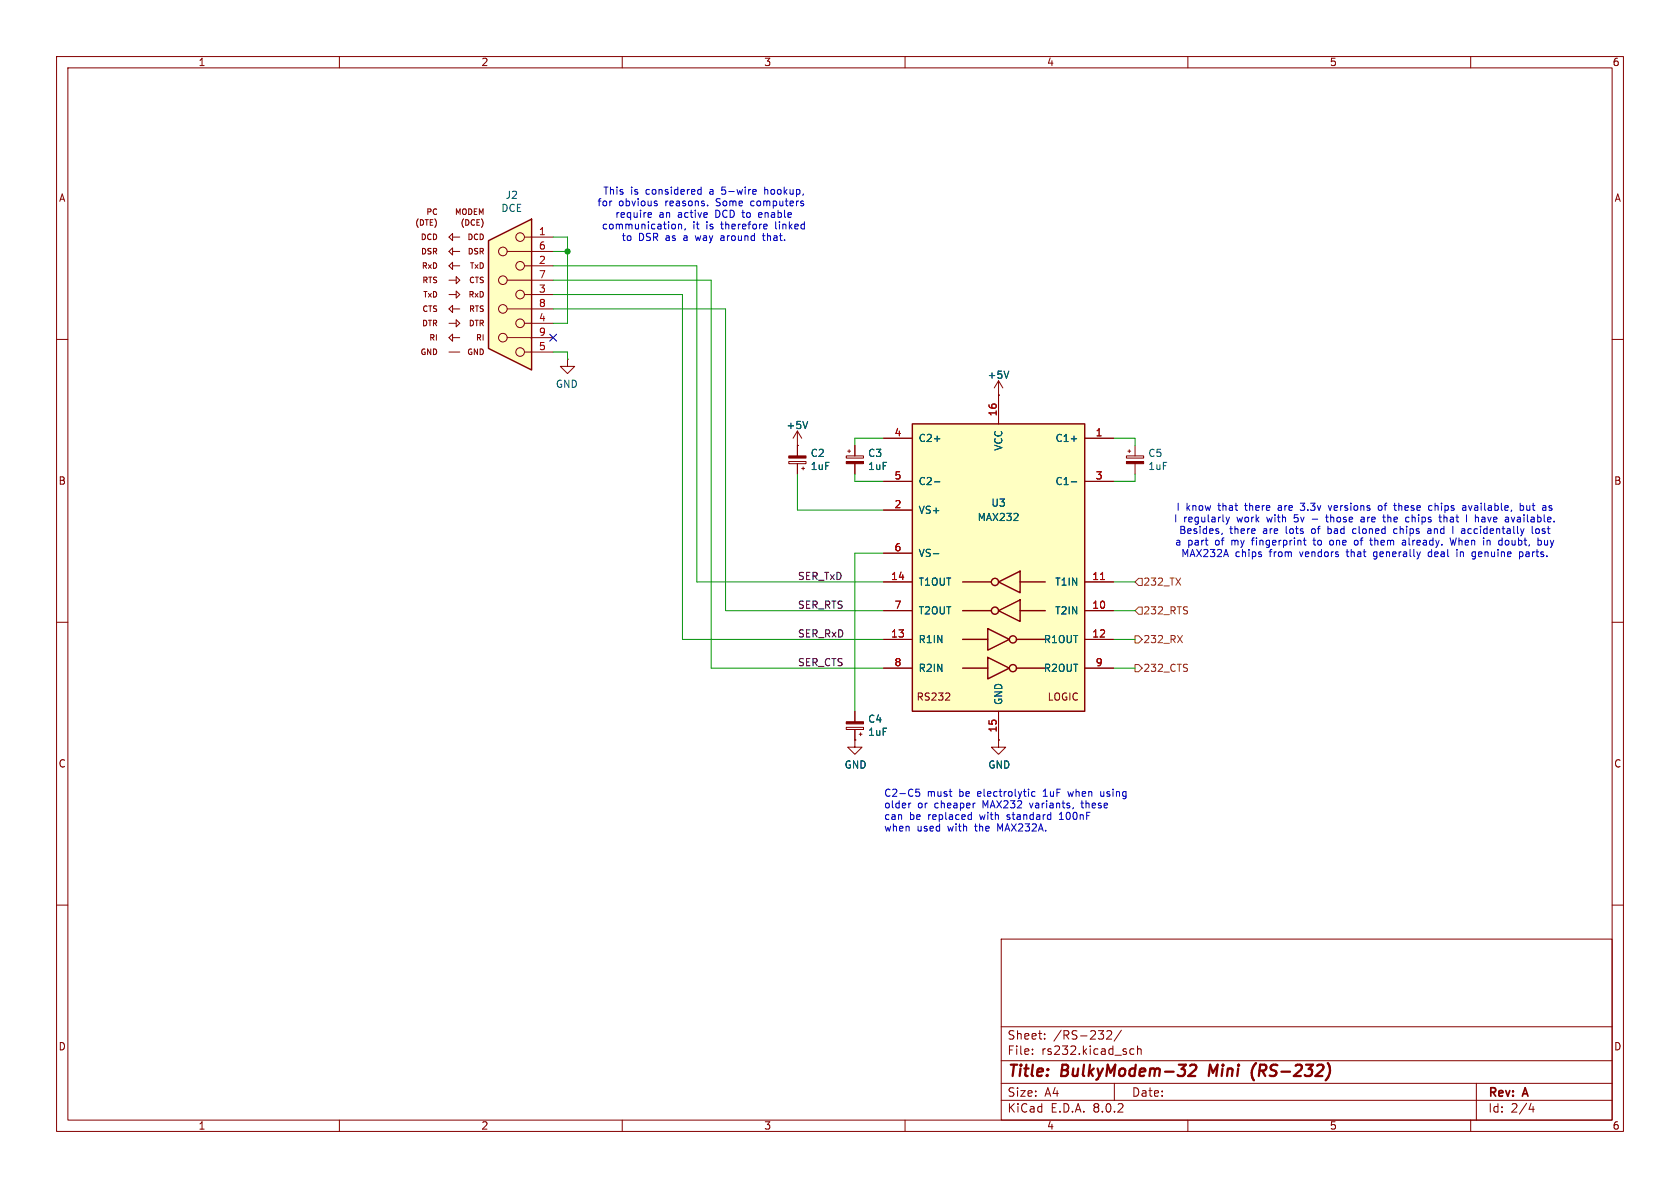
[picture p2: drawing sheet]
<svg xmlns="http://www.w3.org/2000/svg" width="297mm" height="210mm" viewBox="0 0 297 210" stroke-linecap="round" stroke-linejoin="round" font-family="sans-serif">
<g fill="none" stroke="#840000" stroke-width=".18">
<path d="M10 10h277v190h-277zM12 12h273v186h-273zM60 10v2M110 10v2M160 10v2M210 10v2M260 10v2M10 60h2M285 60h2M149.9 79.8h.5M150.1 79.5v.5M151.1 78.7v1.9"/>
<path d="M176.5 69.9h.1M176.5 67.3l-.7 1.3M176.5 67.3v2.6M176.5 67.3l.8 1.3M149.6 80.6h3.1v.4h-3.1zM151.1 82v1.8M10 110h2M285 110h2M10 160h2M285 160h2M177 166h108v32h-108zM60 198v2"/>
<path d="M110 198v2M160 198v2M177 194.5h108M177 191.5h108M177 187.5h108M177 181.5h108M182.5 186.3v.1M182.5 185.5v.1M184.7 183.6v.1M184.7 182.8v.1M195.7 182.3l.5-.1 .3 .1v.3l-.9 1.1h.9M197 191.5v3"/>
<path d="M198.2 182.1l-1.2 2M199.7 186.1l.3 .3 .5-.1M200.5 185.5l-.5-.1-.3 .3M201.1 185.5l.2-.1 .4 .1v.9M201.1 184.9v1.5M210 198v2M260 198v2M261 191.5v6.5M270.7 195l-.4 1.1h.9M271 195.6v1"/>
</g>
<path d="M210.4 188.4l.3-.2h.5a.45 .45 0 0 1 .3 .6l-.2 .3-1.2 1.1h1.2M213.9 188.2l-.2 2M221.3 190.1l.4 .9M222.1 187.9l-.5 .6-.3 .8" fill="none" stroke="#840000" stroke-width=".4"/>
<path d="M178.3 65.6l-.4 1.3" fill="none" stroke="#006464" stroke-width=".18"/>
<path d="M149.6 81.6h3.1v.4h-3.1z" fill="#840000" stroke="#840000" stroke-width=".18"/>
<path d="M161.3 74.9h30.5v50.8h-30.5z" fill="#ffffc2"/>
<g fill="none" stroke="#840000" stroke-width=".25">
<path d="M161.3 74.9h30.5v50.8h-30.5zM170.2 108h5.1M170.2 102.9h5.1M170.2 118.1h4.4M170.2 113h4.4M174.6 116.2l3.8 1.9-3.8 1.9zM174.6 111.1l3.8 1.9-3.8 1.9zM176.5 108l3.8-2v3.9zM176.5 102.9l3.8-1.9v3.8zM179.7 118.1h5.1M179.7 113h5.1M180.3 108h4.5"/>
<path d="M180.3 102.9h4.5"/>
<circle cx="175.9" cy="102.9" r=".63"/>
<circle cx="175.9" cy="107.9" r=".63"/>
<circle cx="179.1" cy="113" r=".63"/>
<circle cx="179.1" cy="118.1" r=".63"/>
</g>
<g fill="none" stroke="#840000" stroke-width=".18">
<path d="M100.3 63.5v1.3h-1.2l1.2 1.2 1.3-1.2h-1.3M100.3 63.5h.1M141 78.7h.1M141 76.2l-.8 1.3M141 76.2v4.4M141 76.2l.7 1.3M156.2 77.5h5.1M176.5 69.9v5M191.8 77.5h5M199.4 79.8h.5M199.6 79.5v.5M200.7 78.7v1.9"/>
<path d="M139.4 81.6h3.1v.4h-3.1zM141 82v1.8M141.7 82.8h.5M142 82.6v.5M156.2 90.2h5.1M156.2 85.1h5.1M156.2 97.8h5.1M191.8 85.1h5M199.1 80.6h3.1v.4h-3.1zM200.7 82v1.8M156.2 108h5.1M156.2 102.9h5.1"/>
<path d="M156.2 113h5.1M156.2 118.1h5.1M191.8 108h5M191.8 102.9h5M191.8 113h5M191.8 118.1h5M149.6 128.6h3.1v.4h-3.1zM151.1 130.8v1.3h1.3l-1.3 1.3-1.2-1.3h1.2M151.1 130.8h.1M151.1 125.7v1.9M151.1 129v1.8M151.9 129.8h.5"/>
<path d="M152.1 129.5v.5M167.1 123.8h.8M167.9 122.6v.4M176.5 130.8v1.3h1.3l-1.3 1.3-1.2-1.3h1.2M176.5 130.8h.1M176.5 125.7v5.1"/>
</g>
<path d="M142.8 74.5l-.4 1.3M165.2 77.6h1M189.4 77.6h1M165 97.9h1M165.2 85.2h1M189.4 85.2h1" fill="none" stroke="#006464" stroke-width=".18"/>
<path d="M194.6 102.5h.7" fill="none" stroke="#a90000" stroke-width=".18"/>
<g fill="#840000" stroke="#840000" stroke-width=".18">
<path d="M149.6 127.6h3.1v.4h-3.1z"/>
<path d="M199.1 81.6h3.1v.4h-3.1z"/>
<path d="M139.4 80.6h3.1v.4h-3.1z"/>
</g>
<path d="M86.4 42.5l7.6-3.8v26.7l-7.6-3.8z" fill="#ffffc2"/>
<g fill="none" stroke="#840000" stroke-width=".18">
<path d="M79.4 59.7l.6-.6v1.2zM79.4 54.6l.6-.6v1.2zM79.4 47l.6-.6v1.2zM79.4 44.5l.6-.7v1.3zM79.4 41.9l.6-.6v1.2zM79.4 57.2h1.2M79.4 52.1h1.2M79.4 49.5h1.2M80 59.7h1.3M80 54.6h1.3M80 47h1.3M80 44.5h1.3"/>
<path d="M80 41.9h1.3M80.6 56.5l.7 .7-.7 .6zM80.6 51.4l.7 .7-.7 .6zM80.6 48.9l.7 .6-.7 .7zM89.7 59.7h8.1M89.7 54.6h8.1M89.7 49.5h8.1M89.7 44.5h8.1M92.7 57.2h5.1M92.7 52.1h5.1M92.7 47h5.1M92.7 41.9h5.1"/>
<path d="M79.4 62.2h1.9M92.7 62.2h5.1M141 78.7h.1M141 78.7v1.9M151.1 78.7v1.9M156.2 77.5h5.1M176.5 69.9h.1M176.5 69.9v5M191.8 77.5h5M141 82v1.8M151.1 82v1.8M156.2 90.2h5.1"/>
<path d="M156.2 85.1h5.1M156.2 97.8h5.1M191.8 85.1h5M156.2 108h5.1M156.2 102.9h5.1M156.2 113h5.1M156.2 118.1h5.1M191.8 108h5M191.8 102.9h5M191.8 113h5M191.8 118.1h5M151.1 130.8h.1"/>
<path d="M151.1 125.7v1.9M151.1 129v1.8M176.5 130.8h.1M176.5 125.7v5.1"/>
<circle cx="88.9" cy="59.7" r=".76"/>
<circle cx="88.9" cy="54.6" r=".76"/>
<circle cx="88.9" cy="44.4" r=".76"/>
<circle cx="88.9" cy="49.5" r=".76"/>
<circle cx="91.9" cy="47" r=".76"/>
<circle cx="91.9" cy="57.1" r=".76"/>
<circle cx="91.9" cy="52.1" r=".76"/>
<circle cx="91.9" cy="41.9" r=".76"/>
<circle cx="91.9" cy="62.2" r=".76"/>
</g>
<path d="M86.4 42.5l7.6-3.8v26.7l-7.6-3.8z" fill="none" stroke="#840000" stroke-width=".25"/>
<path d="M200.7 117.5h.6l.6 .6-.6 .6h-.6zM200.7 112.4h.6l.6 .6-.6 .7h-.6zM201.3 107.3h.6v1.3h-.6l-.6-.6zM201.3 102.2h.6v1.3h-.6l-.6-.6zM208.2 112.3l.8 1.3M209 112.3l-.8 1.3" fill="none" stroke="#725600" stroke-width=".18"/>
<g fill="none" stroke="#0000c2" stroke-width=".18">
<path d="M114.6 38.4h.5M114.6 37.6h.4l.2 .3-.6 .1M115.8 36h.3l.1 .2-.2 .2h-.2M115.8 35.5l.3 .1M119 39.6l.3 .1 .1 .2-.1 .5-.3 .1M120 39.7l.1-.1 .3 .1 .1 .8M120 39.6v.9M123.4 34.2l.2 .1h.3M123.9 33.1v1.2M123.9 33.6l-.3-.1-.2 .1M125.1 36.3v.1M133.3 33.5l.3 .1 .1 .2-.6 .1"/>
<path d="M133.6 34.3h-.3M134.2 37.6l-.1 .6 .2 .2M134.7 37.9l-.6 .1M135.2 39.6l.4 .1v.2l-.6 .2M135.2 33.1v1.2M135.4 33.5l-.2 .1M141.9 36l.2 .1-.2 .3M121.2 40.4l-.2 .3M127.6 41.7h-.1M127.6 42l-.2 .2 .2 .3M134.8 41.7h.5M135 41.2v1.1l.3 .2"/>
<path d="M135.6 40.4l-.4 .1M216.1 94.2l-.1 .3M216.7 91.4l.3 .9M217 92.3l-.3 .4M217.4 91.4l-.4 .9M229.9 89h.8M229.9 90.1l.2 .1M230.4 95.5h.5M230.6 95.1v1.1l.3 .2M232 91.8h1M232.1 95.5h.5M232.3 95.1v1.2"/>
<path d="M234.3 91.4h.5M234.5 91v1.1l.3 .2M234.8 93v1.3M234.8 94.2l.1 .1M234.8 89.4l.3 .8 .3-.8M234.9 93.5h-.1M235.5 95.5l-.3 .1-.1 .1v.5l.4 .2M239.4 96.1l.3 .3 .3-.1M239.6 93.5h-.4l-.1 .2 .1 .5 .4 .1M240 95.6l-.3-.1-.3 .2M240.6 91.5h.5M241.2 91.7l-.4 .1-.2 .2 .2 .3 .4-.1"/>
<path d="M242.1 95.5h.5M242.5 96.4h.1M242.9 98.8h.1M243.1 97.6l-.3 .2v.4l.3 .2M244.2 89.4h-.3l-.2 .2v.5l.2 .1h.3M244.4 91.4h.5M244.7 92.2l.2 .1M246.4 89.4h.5M246.7 90.2h.2M247 93.5h-.4l-.2 .2 .1 .5h.5M248 96.3h.5M248.4 95.6l.1 .8"/>
<path d="M248.5 95.8l-.5 .1M248.7 91.4l.4 .1M249.1 92.2l-.4 .1M252.6 97.6l-.1 .6 .1 .1 .4 .1M252.6 90.1l.2 .1h.4M252.9 93.5l.1 .8M253 93.8h-.5l-.1 .2 .1 .3 .5-.1M253.2 89.4h-.4l-.2 .1M254.6 92.2l.2 .1M255.3 91v1.3M255.3 91.5h.1M256.4 95.1l.3 1.3 .2-1 .2 1 .3-1.3"/>
<path d="M257.6 97.6v.8M257.6 97.1v.1M258.7 89.4h.3l.1 .2v.6M259.1 90.2h-.4M259.1 89.7h-.4M259.6 89.4l.3 .8M260.3 98.3h.5M260.3 97.6h.5M260.8 97.6v1l-.1 .2h-.3M262 91.5h.5M262 92.2l.4 .1M262.4 91.8h-.4"/>
<path d="M263.4 95.6v.8M266.2 95.6l-.1 .5 .1 .2 .3 .1M267.2 91.4l.3 .9 .3-.9M268.6 97.6h.4l.2 .2-.1 .5h-.5M268.6 97.6v1.2M268.8 89.4h.3l.3 .2-.2 .6h-.4M268.8 89v1.2M269.9 89.4v.6l.2 .2M270.9 93v1.1l.2 .2M271.6 93.5h.3l.2 .2v.4l-.2 .2-.3-.1-.1-.1zM272.4 95.6l.1 .1-.1 .6M273 95.5l.1 .8 .3 .1 .2-.2"/>
<path d="M273.6 95.5v.9M274.3 89.4h-.3l-.2 .2 .1 .1 .4 .2v.3h-.5M162.5 139.5h-.6v.6l.2-.1h.4l.1 .2-.1 .5-.1 .1-.5-.1M183 140l-.4-.1-.2 .3 .1 .5h.5M184.6 139.8l-.2 .1M188.8 139.9l.2 .9M194.6 139.9v.7l.4 .2M161 142l-.3 .1M171.4 144l.3 .1M171.7 143.6v1.3M171.7 144.8l-.3 .1M172.3 142h.1"/>
<path d="M184.4 140.8h.8M187.3 144.9h.7M187.5 143.8l-.2 .2M189.8 142.8l-.2 .2M191.1 142h.5M191.3 141.5v1.3"/>
</g>
<g fill="none" stroke="#009600" stroke-width=".18">
<path d="M97.8 52.1h22.8v60.9h35.6M97.8 47h25.4v55.9h33M97.8 54.6h30.5v53.4h27.9M97.8 41.9h2.5v15.3h-2.5M97.8 49.5h27.9v68.6h30.5M97.8 44.5h2.5M97.8 62.2h2.5v1.3M156.2 77.5h-5.1v1.2M196.8 77.5h3.9v1.2M141 83.8v6.4h15.2M151.1 83.8v1.3h5.1M156.2 97.8h-5.1v27.9"/>
<path d="M200.7 83.8v1.3h-3.9M196.8 113h3.9M196.8 102.9h3.9M196.8 108h3.9M196.8 118.1h3.9"/>
</g>
<path d="M97.2 59.1l1.2 1.2M98.4 59.1l-1.2 1.2" fill="none" stroke="#000084" stroke-width=".18"/>
<path d="M142.8 74.5l-.4 1.3M165.2 77.6h1M178.3 65.6l-.4 1.3M189.4 77.6h1M165 97.9h1M165.2 85.2h1M189.4 85.2h1" fill="none" stroke="#006464" stroke-width=".18"/>
<path d="M194.6 102.5h.7" fill="none" stroke="#a90000" stroke-width=".18"/>
<circle cx="100.3" cy="44.5" r=".46" fill="#009600" stroke="#009600" stroke-width=".18"/>
<g font-size="2.8" fill="#840000">
<text x="178" y="190.9">Title:</text>
<text x="187.7" y="190.9">BulkyModem-32</text>
<text x="214.6" y="190.9">Mini</text>
<text x="222.9" y="190.9">(RS-232)</text>
</g>
<g font-size="2.1" fill="#840000">
<text x="178" y="184">Sheet:</text>
<text x="186.2" y="184">/RS-232/</text>
<text x="178" y="186.7">File:</text>
<text x="184.1" y="186.7">rs232.kicad_sch</text>
<text x="178" y="196.9">KiCad</text>
<text x="178" y="194.1">Size:</text>
<text x="184.7" y="194.1">A4</text>
<text x="185.7" y="196.9">E.D.A.</text>
<text x="193.3" y="196.9">8.0.2</text>
<text x="200" y="194.1">Date:</text>
<text x="263" y="194.3">Rev:</text>
<text x="263" y="196.9">Id:</text>
<text x="267.1" y="196.9">2/4</text>
<text x="269.4" y="194.3">A</text>
</g>
<g font-size="1.8" fill="#840000">
<text x="35" y="11.9">1</text>
<text x="85" y="11.9">2</text>
<text x="135" y="11.9">3</text>
<text x="185" y="11.9">4</text>
<text x="235" y="11.9">5</text>
<text x="285" y="11.9">6</text>
<text x="10.3" y="35.9">A</text>
<text x="285.3" y="35.9">A</text>
<text x="10.3" y="85.9">B</text>
<text x="285.3" y="85.9">B</text>
<text x="161.9" y="124.1">RS232</text>
<text x="185.1" y="124.1">LOGIC</text>
<text x="10.3" y="135.9">C</text>
<text x="285.3" y="135.9">C</text>
<text x="10.3" y="185.9">D</text>
<text x="285.3" y="185.9">D</text>
<text x="35" y="199.9">1</text>
<text x="85" y="199.9">2</text>
<text x="135" y="199.9">3</text>
<text x="185" y="199.9">4</text>
<text x="235" y="199.9">5</text>
<text x="285" y="199.9">6</text>
</g>
<g font-size="1.8" fill="#006464">
<text x="89.3" y="35.4">J2</text>
<text x="88.5" y="37.7">DCE</text>
<text x="98.2" y="68.8">GND</text>
<text x="174.5" y="67.2">+5V</text>
<text x="138.9" y="76">+5V</text>
<text x="143.2" y="81">C2</text>
<text x="143.2" y="83.3">1uF</text>
<text x="153.4" y="81">C3</text>
<text x="153.4" y="83.3">1uF</text>
<text x="162.3" y="78.3">C2+</text>
<text x="177.4" y="79.8" transform="rotate(-90 177.4 79.8)">VCC</text>
<text x="186.5" y="78.3">C1+</text>
<text x="202.9" y="81">C5</text>
<text x="202.9" y="83.3">1uF</text>
<text x="162.3" y="86">C2-</text>
<text x="175.2" y="89.8">U3</text>
<text x="186.5" y="86">C1-</text>
<text x="162.3" y="91">VS+</text>
<text x="172.7" y="92.3">MAX232</text>
<text x="162.3" y="98.7">VS-</text>
<text x="162.3" y="103.7">T1OUT</text>
<text x="186.4" y="103.7">T1IN</text>
<text x="162.3" y="113.9">R1IN</text>
<text x="162.3" y="108.8">T2OUT</text>
<text x="184.4" y="113.9">R1OUT</text>
<text x="186.4" y="108.8">T2IN</text>
<text x="162.3" y="119">R2IN</text>
<text x="184.4" y="119">R2OUT</text>
<text x="177.4" y="124.7" transform="rotate(-90 177.4 124.7)">GND</text>
<text x="153.4" y="128">C4</text>
<text x="153.4" y="130.3">1uF</text>
<text x="149.2" y="136.1">GND</text>
<text x="174.6" y="136.1">GND</text>
</g>
<g font-size="1.8" fill="#0000c2">
<text x="106.5" y="34.6">This</text>
<text x="111.5" y="34.6">is</text>
<text x="114.3" y="34.6">considered</text>
<text x="125.7" y="34.6">a</text>
<text x="128" y="34.6">5-wire</text>
<text x="135.8" y="34.6">hookup,</text>
<text x="105.5" y="36.7">for</text>
<text x="106.3" y="40.8">communication,</text>
<text x="108.7" y="38.7">require</text>
<text x="109.4" y="36.7">obvious</text>
<text x="116.5" y="38.7">an</text>
<text x="117.7" y="36.7">reasons.</text>
<text x="120" y="38.7">active</text>
<text x="122.5" y="40.8">it</text>
<text x="125" y="40.8">is</text>
<text x="126.8" y="38.7">DCD to</text>
<text x="126.9" y="36.7">Some</text>
<text x="127.8" y="40.8">therefore</text>
<text x="133.2" y="36.7">computers</text>
<text x="134.8" y="38.7">enable</text>
<text x="137.5" y="40.8">linked</text>
<text x="109.8" y="42.8">to</text>
<text x="112.9" y="42.8">DSR as</text>
<text x="121.1" y="42.8">a</text>
<text x="123.4" y="42.8">way</text>
<text x="128.1" y="42.8">around</text>
<text x="135.8" y="42.8">that.</text>
<text x="207.5" y="92.5">I</text>
<text x="207.9" y="90.5">I</text>
<text x="208.4" y="94.6">Besides,</text>
<text x="209.2" y="92.5">regularly</text>
<text x="209.7" y="90.5">know</text>
<text x="215.5" y="90.5">that</text>
<text x="217.4" y="94.6">there</text>
<text x="218.8" y="92.5">work</text>
<text x="220.4" y="90.5">there</text>
<text x="223.4" y="94.6">are</text>
<text x="224.3" y="92.5">with</text>
<text x="226.4" y="90.5">are</text>
<text x="227.6" y="94.6">lots</text>
<text x="229.3" y="92.5">5v</text>
<text x="230.6" y="90.5">3.3v</text>
<text x="232.3" y="94.6">of</text>
<text x="235.3" y="92.5">those</text>
<text x="235.4" y="94.6">bad</text>
<text x="235.8" y="90.5">versions</text>
<text x="240" y="94.6">cloned</text>
<text x="241.7" y="92.5">are</text>
<text x="244.7" y="90.5">of</text>
<text x="245.8" y="92.5">the</text>
<text x="247.5" y="94.6">chips</text>
<text x="247.8" y="90.5">these</text>
<text x="250" y="92.5">chips</text>
<text x="253.6" y="94.6">and</text>
<text x="254" y="90.5">chips</text>
<text x="256.2" y="92.5">that</text>
<text x="258.3" y="94.6">I</text>
<text x="260" y="94.6">accidentally</text>
<text x="260.2" y="90.5">available,</text>
<text x="261.1" y="92.5">I</text>
<text x="262.9" y="92.5">have</text>
<text x="268.4" y="92.5">available.</text>
<text x="270.6" y="90.5">but</text>
<text x="272.7" y="94.6">lost</text>
<text x="207.6" y="96.6">a</text>
<text x="208.7" y="98.7">MAX232A</text>
<text x="210" y="96.6">part</text>
<text x="214.9" y="96.6">of</text>
<text x="218" y="96.6">my</text>
<text x="218.4" y="98.7">chips</text>
<text x="221.8" y="96.6">fingerprint</text>
<text x="224.6" y="98.7">from</text>
<text x="230.1" y="98.7">vendors</text>
<text x="232.9" y="96.6">to</text>
<text x="235.9" y="96.6">one</text>
<text x="238.6" y="98.7">that</text>
<text x="240.5" y="96.6">of</text>
<text x="243.5" y="98.7">generally</text>
<text x="243.5" y="96.6">them</text>
<text x="249.4" y="96.6">already.</text>
<text x="253.4" y="98.7">deal</text>
<text x="258.1" y="96.6">When</text>
<text x="258.6" y="98.7">in</text>
<text x="261.5" y="98.7">genuine</text>
<text x="264.1" y="96.6">in</text>
<text x="267" y="96.6">doubt,</text>
<text x="270.1" y="98.7">parts.</text>
<text x="274.1" y="96.6">buy</text>
<text x="156.2" y="140.9">C2-C5</text>
<text x="156.2" y="143">older</text>
<text x="162.2" y="143">or</text>
<text x="163.9" y="140.9">must</text>
<text x="165.3" y="143">cheaper</text>
<text x="169.7" y="140.9">be</text>
<text x="173.1" y="140.9">electrolytic</text>
<text x="174" y="143">MAX232</text>
<text x="182.5" y="143">variants,</text>
<text x="184.9" y="140.9">1uF</text>
<text x="189.5" y="140.9">when</text>
<text x="191.9" y="143">these</text>
<text x="195.4" y="140.9">using</text>
<text x="156.2" y="145">can</text>
<text x="156.2" y="147.1">when</text>
<text x="160.8" y="145">be</text>
<text x="162.1" y="147.1">used</text>
<text x="164.2" y="145">replaced</text>
<text x="167.7" y="147.1">with</text>
<text x="172.7" y="147.1">the</text>
<text x="173.5" y="145">with</text>
<text x="176.8" y="147.1">MAX232A.</text>
<text x="178.5" y="145">standard</text>
<text x="187.9" y="145">100nF</text>
</g>
<g font-size="1.8" fill="#a90000">
<text x="95.2" y="41.7">1</text>
<text x="95.2" y="46.7">2</text>
<text x="95.2" y="44.2">6</text>
<text x="95.2" y="51.8">3</text>
<text x="95.2" y="49.3">7</text>
<text x="95.2" y="56.9">4</text>
<text x="95.2" y="54.4">8</text>
<text x="95.2" y="59.4">9</text>
<text x="95.2" y="62">5</text>
<text x="158" y="77.2">4</text>
<text x="176.3" y="73.7" transform="rotate(-90 176.3 73.7)">16</text>
<text x="193.6" y="77.2">1</text>
<text x="158" y="89.9">2</text>
<text x="158" y="84.8">5</text>
<text x="193.6" y="84.8">3</text>
<text x="158" y="97.5">6</text>
<text x="157.4" y="102.6">14</text>
<text x="158" y="107.7">7</text>
<text x="193" y="107.7">10</text>
<text x="193" y="102.6">11</text>
<text x="157.4" y="112.8">13</text>
<text x="193" y="112.8">12</text>
<text x="158" y="117.9">8</text>
<text x="193.6" y="117.9">9</text>
<text x="176.3" y="129.6" transform="rotate(-90 176.3 129.6)">15</text>
</g>
<g font-size="1.8" fill="#0f0f0f">
<text x="141" y="107.7">SER_RTS</text>
<text x="141" y="102.6">SER_TxD</text>
<text x="141" y="112.8">SER_RxD</text>
<text x="141" y="117.8">SER_CTS</text>
</g>
<g font-size="1.8" fill="#725600">
<text x="202" y="103.7">232_TX</text>
<text x="202" y="108.8">232_RTS</text>
<text x="202" y="113.9">232_RX</text>
<text x="202" y="119">232_CTS</text>
</g>
<g font-size="1.4" fill="#840000">
<text x="73.3" y="40.1">(DTE)</text>
<text x="75.3" y="38.2">PC</text>
<text x="80.3" y="38.2">MODEM</text>
<text x="81.3" y="40.1">(DCE)</text>
<text x="74.3" y="42.6">DCD</text>
<text x="74.3" y="45.2">DSR</text>
<text x="74.5" y="47.7">RxD</text>
<text x="82.5" y="42.6">DCD</text>
<text x="82.6" y="45.2">DSR</text>
<text x="83" y="47.7">TxD</text>
<text x="74.6" y="50.3">RTS</text>
<text x="74.7" y="52.8">TxD</text>
<text x="82.7" y="52.8">RxD</text>
<text x="82.8" y="50.3">CTS</text>
<text x="74.5" y="57.9">DTR</text>
<text x="74.6" y="55.3">CTS</text>
<text x="82.8" y="57.9">DTR</text>
<text x="82.8" y="55.3">RTS</text>
<text x="74.2" y="63">GND</text>
<text x="75.8" y="60.4">RI</text>
<text x="82.5" y="63">GND</text>
<text x="84" y="60.4">RI</text>
</g>
</svg>
